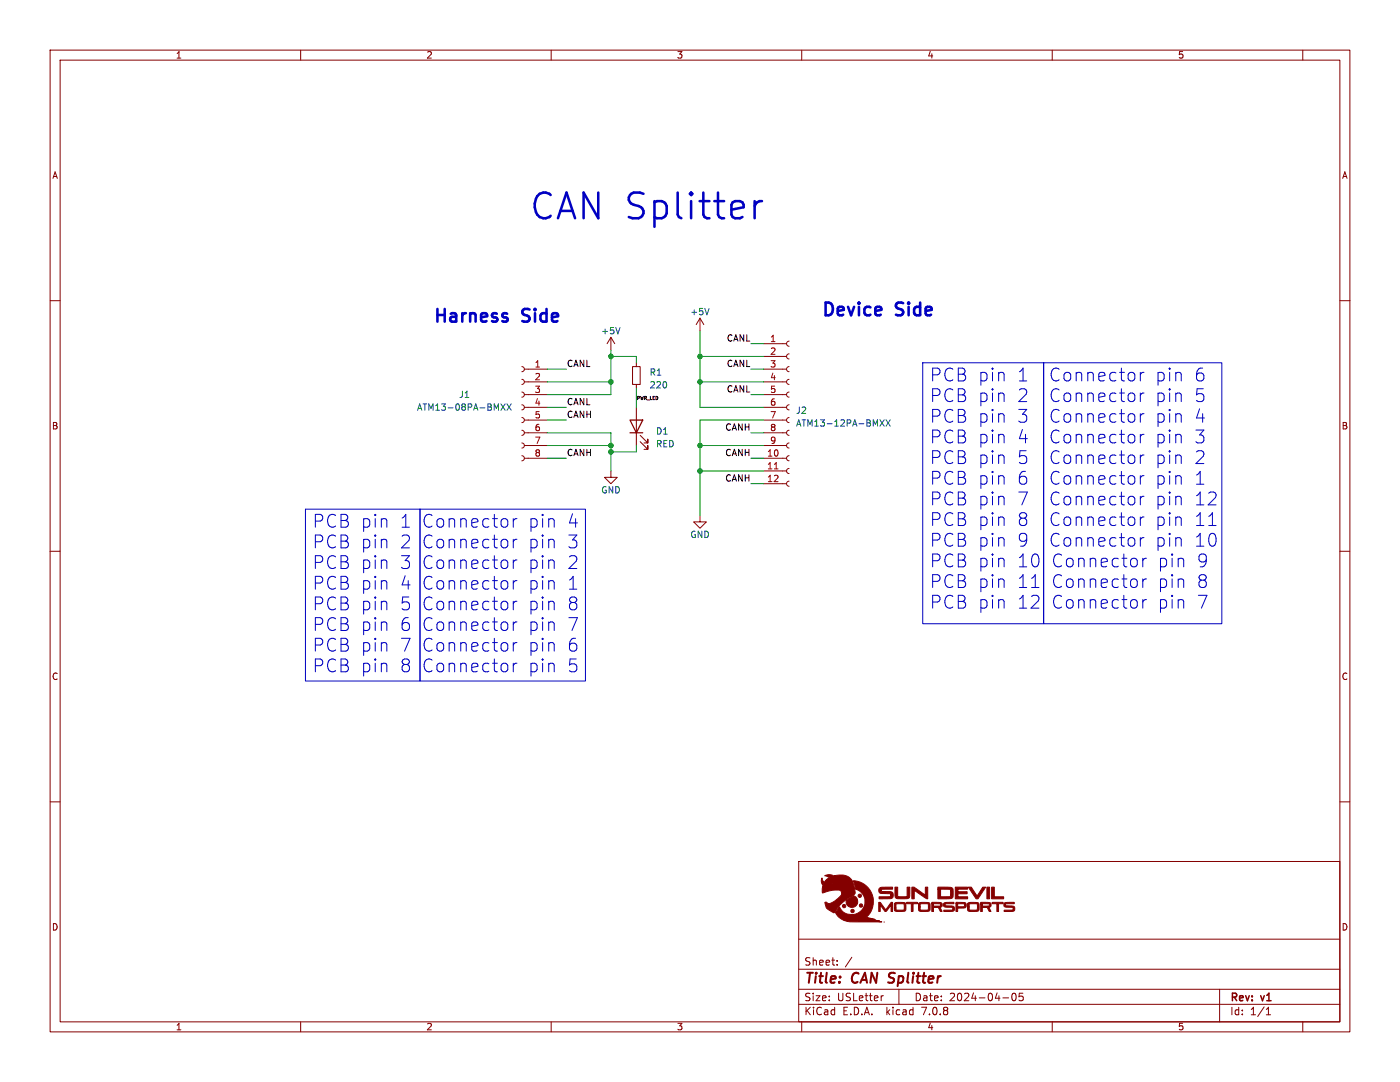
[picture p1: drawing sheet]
<svg xmlns="http://www.w3.org/2000/svg" width="279mm" height="216mm" viewBox="0 0 279 216" stroke-linecap="round" stroke-linejoin="round" font-family="sans-serif">
<g fill="none" stroke="#840000" stroke-width=".2">
<path d="M10 10h259.4v195.9h-259.4zM12 12h255.4v191.9h-255.4zM60 10v2M110 10v2M160 10v2M210 10v2M260 10v2M10 60h2M267.4 60h2M104.1 78.2l.4 .2 .1 .4-.1 .3-.4 .1M104.1 75.7l.4 .1 .1 .4-.1 .4-.4 .1M104.1 73.2l.4 .1 .1 .4-.1 .3-.4 .2"/>
<path d="M104.6 78.7h4.6M104.6 76.2h4.6M104.6 73.7h4.6M121.9 67.3l-.7 1.3M121.9 67.3v2.6M121.9 67.3l.8 1.3M126.2 73.2h1.6v3.5h-1.6zM127 72.4v.8M127 76.7v.8M139.7 63.5l-.8 1.3M139.7 63.5v2.5M139.7 63.5l.8 1.3"/>
<path d="M152.4 78.7h4.6M152.4 76.2h4.6M152.4 73.7h4.6M152.4 71.1h4.6M152.4 68.6h4.6M157.5 78.2l-.4 .2-.1 .3 .1 .4 .4 .1M157.5 75.7l-.4 .1-.1 .4 .1 .4 .4 .1M157.5 73.2l-.4 .1-.1 .3 .1 .4 .4 .2M157.5 70.6l-.4 .1-.1 .4 .1 .4 .4 .1M157.5 68.1l-.4 .1-.1 .4 .1 .3 .4 .2M104.1 90.9l.4 .2 .1 .4-.1 .3-.4 .1M104.1 88.4l.4 .1 .1 .4-.1 .4-.4 .1"/>
<path d="M104.1 85.9l.4 .1 .1 .4-.1 .3-.4 .2M104.1 83.3l.4 .2 .1 .3-.1 .4-.4 .1M104.1 80.8l.4 .1 .1 .4-.1 .4-.4 .1M104.6 91.4h4.6M104.6 88.9h4.6M104.6 86.4h4.6M104.6 83.8h4.6M104.6 81.3h4.6M121.9 94v1.3h1.3l-1.3 1.2-1.3-1.2h1.3M127 81.3v7.6M127.8 88.1l1.5 1.6v-.8v.8h-.8M127.8 86.9l1.5 1.5v-.8v.8h-.8"/>
<path d="M152.4 96.5h4.6M152.4 94h4.6M152.4 91.4h4.6M152.4 88.9h4.6M152.4 86.4h4.6M152.4 83.8h4.6M152.4 81.3h4.6M157.5 96l-.4 .1-.1 .4 .1 .4 .4 .1M157.5 93.5l-.4 .1-.1 .4 .1 .3 .4 .2M157.5 90.9l-.4 .2-.1 .3 .1 .4 .4 .1M157.5 88.4l-.4 .1-.1 .4 .1 .4 .4 .1M157.5 85.9l-.4 .1-.1 .3 .1 .4 .4 .2"/>
<path d="M157.5 83.3l-.4 .1-.1 .4 .1 .4 .4 .1M157.5 80.8l-.4 .1-.1 .4 .1 .3 .4 .2M10 110h2M139.7 102.9v1.2h1.3l-1.3 1.3-1.3-1.3h1.3M267.4 110h2M10 160h2M267.4 160h2M159.4 171.9h108v32h-108zM159.4 197.4h108M159.4 193.4h108M159.4 187.4h108M167.1 192.4v.2"/>
<path d="M167.1 191.7v.1M170 191l-1.3 1.9M176.3 198.7l-.3 .1M179.4 197.4v3M200.1 199.1h1.2M202.1 198.3l.2-.1a.8 .8 0 0 1 .5 .7 .8 .8 0 0 1-.5 .8l-.2-.2-.2-.4zM204.1 198.2h-.7v.7l.2-.1h.5l.1 .2-.1 .5-.2 .2-.5-.2M243.4 197.4v6.5M60 203.9v2M110 203.9v2M159.4 200.4h108M160 203.9v2"/>
<path d="M210 203.9v2M252.7 202.5h.9M252.7 201.4l.4-.4v1.5M260 203.9v2"/>
</g>
<g fill="#840000" stroke="#840000" stroke-width=".2">
<path d="M170.3 175.7a4.2 4.2 0 0 1 3.8 2.8 4.2 4.2 0 0 1-1.2 4.5l1.7 .5-1.9-.1 2.8 .4-2.9-.1 3.4 .2-2.9 .1a14.8 14.8 0 0 1-4.6-.3l3.7-.1-3.7 .1-.7-.4-.6-.5-.5-.7 .8-1.2a2.64 2.64 0 0 0 4.2 1 2.64 2.64 0 0 0-.5-4.3 .58 .58 0 0 1-.6-.8z"/>
<path d="M164.6 174.7a1.93 1.93 0 0 1 2.4 .6l-.5-.5a2.81 2.81 0 0 1 4 2.4 1.23 1.23 0 0 1-.8 1.9 6.7 6.7 0 0 0-3.1 2.9l-.1 .1a2 2 0 0 1-1.9-2l.3-.1a.93 .93 0 0 0 1.4 0l1-.8a1.01 1.01 0 0 0 .6-1.3l-.1-.1a5 5 0 0 0-3.7 .4 2.53 2.53 0 0 1 1.3-2.9l.7 1-.1-.1a1.72 1.72 0 0 0-1.4-1.5z"/>
<path d="M175.4 180.1h.3l1.1 1.4 1-1.4h.3v1.8h-.3v-1.3a2.31 2.31 0 0 1-1.2 1.3l-.9-1.3v1.3h-.3z"/>
<path d="M178.5 180.3l.3-.2h.7a1.04 1.04 0 0 1 1.3 .3v.1a1.05 1.05 0 0 1-.4 1.3h-1.6a.44 .44 0 0 1-.3-.6h.3l.1 .4h1a.41 .41 0 0 0 .5 0 .41 .41 0 0 0 .1-.5v-.5a.28 .28 0 0 0-.2-.3 .28 .28 0 0 0-.3 0l-1.1 .1-.1 .8h-.3z"/>
<path d="M180.9 180.1h2.2v.2h-.9v1.6h-.3v-1.6h-1z"/>
<path d="M183.3 180.3l.3-.2h.7a1.05 1.05 0 0 1 1.3 .3v.1a1.05 1.05 0 0 1-.3 1.3h-1.7a.59 .59 0 0 1-.3-.8h.3l.1 .6h1a.41 .41 0 0 0 .5 0 .41 .41 0 0 0 .1-.5v-.5a.28 .28 0 0 0-.2-.3 .28 .28 0 0 0-.3 0l-1.1 .1-.1 .6h-.3z"/>
<path d="M186 180.1h1.3a.57 .57 0 0 1 .7 .3 .57 .57 0 0 1-.3 .7l.3 .8h-.3l-.4-.8h-1v.8h-.3v-1.6h.3v.5h1.2a.22 .22 0 0 0 .2-.3 .22 .22 0 0 0-.2-.2h-1.5z"/>
<path d="M188.4 180.2l.5-.1h1.5v.2h-1.5a.2 .2 0 0 0-.3 .2 .2 .2 0 0 0 .2 .2l.9 .1a.58 .58 0 0 1 .8 .5 .58 .58 0 0 1-.8 .6h-1.3v-.3h.8a.83 .83 0 0 0 .9-.1 .38 .38 0 0 0-.1-.5 .38 .38 0 0 0-.5 0l-1-.1-.2-.2z"/>
<path d="M190.8 180.1h1.1a.63 .63 0 0 1 .9 .5 .63 .63 0 0 1-.8 .6h-.9v.7h-.3v-1.6h.3v.6h.9a.34 .34 0 0 0 .5-.2 .34 .34 0 0 0-.5-.4h-1.2z"/>
<path d="M193.1 180.3l.3-.2h.7a1.05 1.05 0 0 1 1.3 .3v.1a1.05 1.05 0 0 1-.4 1.3h-1.6a.59 .59 0 0 1-.3-.8h.3l.1 .6h1a.41 .41 0 0 0 .5 0 .41 .41 0 0 0 .1-.5v-.5a.28 .28 0 0 0-.2-.3 .28 .28 0 0 0-.3 0l-1.1 .1-.1 .6h-.3z"/>
<path d="M195.7 180.1h1.4a.57 .57 0 0 1 .7 .3 .57 .57 0 0 1-.4 .7l.4 .8h-.4l-.4-.8h-1v.8h-.3v-1.6h.3v.5h1.3a.22 .22 0 0 0 .2-.3 .22 .22 0 0 0-.3-.2h-1.5z"/>
<path d="M198 180.1h2.2v.2h-.9v1.6h-.4v-1.6h-.9z"/>
<path d="M200.4 180.2l.5-.1h1.5v.2h-1.5a.2 .2 0 0 0-.2 .2 .2 .2 0 0 0 .2 .2l.8 .1a.58 .58 0 0 1 .8 .5 .58 .58 0 0 1-.7 .6h-1.4v-.3h.8a.83 .83 0 0 0 1-.1 .38 .38 0 0 0-.1-.5 .38 .38 0 0 0-.5 0l-1.1-.1-.1-.2z"/>
<path d="M169 179.6l1-.6a.69 .69 0 0 1 .8-.1 .69 .69 0 0 1 .4 .8 1.13 1.13 0 0 1-1.2 1.4 1.13 1.13 0 0 1-1-1.5z"/>
<path d="M175.5 177.2l.5-.2h2.1v.4l-2.2 .1v.4h1.3a.78 .78 0 0 1 1.1 .7 .78 .78 0 0 1-1.1 .7l-1.8 .1v-.5h1.6a.47 .47 0 0 0 .7-.1v-.3a.89 .89 0 0 0-1-.2h-1a.63 .63 0 0 1-.2-1.1z"/>
<path d="M178.6 177h.5v1.9h1.9v-1.9h.6v1.3a.72 .72 0 0 1-.4 1h-1.5a.79 .79 0 0 1-.9-.1 .79 .79 0 0 1-.2-.9z"/>
<path d="M182 177h.4l2.3 1.6v-1.6h.5v2.3l-.5-.1-2.2-1.5-.1 1.6h-.4z"/>
<path d="M187.2 177l2.7 .1a1.87 1.87 0 0 1 .2 2.1l-.6 .1h-2.3v-1.9h.5v1.5h1.9l.1-.7a.5 .5 0 0 0-.1-.7l-2.4-.1z"/>
<path d="M190.6 177h2.5v.4h-1.9v.5h1.8v.4h-1.8v.6h1.9v.4h-2.5z"/>
<path d="M193.2 177h.6l1.2 1.8 1.1-1.8h.6l-1.5 2.3h-.4z"/>
<path d="M197 177h.5v2.3h-.5z"/>
<path d="M197.9 177h.5v1.9h1.9v.4h-2.4z"/>
<path d="M164 175.2l.2 .5a.47 .47 0 0 1-.1 .8l-.2-.8z"/>
<circle cx="170.1" cy="181.8" r=".33"/>
<circle cx="168.5" cy="180.8" r=".34"/>
<circle cx="171.8" cy="180.7" r=".33"/>
<circle cx="171.6" cy="178.7" r=".33"/>
</g>
<path d="M154.5 93.6h.8" fill="none" stroke="#a90000" stroke-width=".2"/>
<path d="M123.7 65.3l-.4 1.3M141.5 61.5l-.4 1.3M100 80.6l.8 1.3M100.8 80.6l-.8 1.3M101.2 80.6l.8 1.3M102 80.6l-.8 1.3M175.6 83.8l.9 1.2M176.5 83.8l-.9 1.2M176.8 83.8l.9 1.2M177.7 83.8l-.9 1.2" fill="none" stroke="#006464" stroke-width=".2"/>
<path d="M125.7 83.8h2.6l-1.3 2.6zM125.7 86.4h2.6" fill="none" stroke="#840000" stroke-width=".25"/>
<g fill="none" stroke="#0000c2" stroke-width=".2">
<path d="M184.1 72.4h24.2v52.1h-24.2zM208.3 72.4h35.5v52.1h-35.5zM227.6 74.3v1.7M227.6 78.4v1.7M228.3 74.3a.65 .65 0 0 0-.7 .5M228.3 78.4a.65 .65 0 0 0-.7 .5M227.6 82.5v1.8M227.6 86.7v1.7M227.6 90.8v1.7M227.6 94.9v1.7M227.6 99v1.7M228.3 82.5a.65 .65 0 0 0-.7 .5"/>
<path d="M228.3 86.7a.65 .65 0 0 0-.7 .5M228.3 90.8a.65 .65 0 0 0-.7 .5M228.3 94.9a.65 .65 0 0 0-.7 .5M228.3 99a.65 .65 0 0 0-.7 .5M61 101.6h22.8v34.3h-22.8zM83.8 101.6h33v34.3h-33zM102.4 103.5v1.7M102.4 107.6v1.7M102.4 111.7v1.7M102.4 115.9v1.7M102.4 120v1.7M103.2 103.5a.65 .65 0 0 0-.8 .5"/>
<path d="M103.2 107.6a.65 .65 0 0 0-.8 .5M103.2 111.7a.65 .65 0 0 0-.8 .5M103.2 115.9a.65 .65 0 0 0-.8 .4M103.2 120a.65 .65 0 0 0-.8 .5M205.9 117.2h1.4M227.6 103.2v1.7M227.6 107.3v1.7M228.1 111.4v1.7M228.1 115.5v1.7M228.1 119.6v1.7M228.3 103.2a.65 .65 0 0 0-.7 .4M228.3 107.3a.65 .65 0 0 0-.7 .5"/>
<path d="M228.8 111.4a.65 .65 0 0 0-.7 .5M228.8 115.5a.65 .65 0 0 0-.7 .5M228.8 119.6a.65 .65 0 0 0-.7 .5M241.2 104.9h1.5M102.4 124.1v1.7M102.4 128.2v1.7M102.4 132.3v1.7M103.2 124.1a.65 .65 0 0 0-.8 .5M103.2 128.2a.65 .65 0 0 0-.8 .5M103.2 132.3a.65 .65 0 0 0-.8 .5"/>
</g>
<path d="M151.6 40.1h.5" fill="none" stroke="#0000c2" stroke-width=".51"/>
<g fill="none" stroke="#009600" stroke-width=".2">
<path d="M109.2 73.7h3.8M109.2 76.2h12.7M121.9 69.9v8.8h-12.7M121.9 71.1h5.1v1.3M127 77.5v3.8M139.7 66v15.3h12.7M139.7 71.1h12.7M139.7 76.2h12.7M149.9 73.7h2.5M149.9 78.7h2.5M149.9 68.6h2.5M109.2 81.3h3.8"/>
<path d="M109.2 86.4h12.7v7.6M109.2 91.4h3.8M109.2 88.9h12.7M109.2 83.8h3.8M127 88.9v1.3h-5.1M139.7 94h12.7M139.7 88.9h12.7M149.9 91.4h2.5M149.9 96.5h2.5M149.9 86.4h2.5M152.4 83.8h-12.7v19.1"/>
</g>
<g fill="#009600" stroke="#009600" stroke-width=".2">
<circle cx="139.7" cy="88.9" r=".46"/>
<circle cx="139.7" cy="94" r=".46"/>
<circle cx="121.9" cy="90.2" r=".46"/>
<circle cx="139.7" cy="76.2" r=".46"/>
<circle cx="121.9" cy="76.2" r=".46"/>
<circle cx="121.9" cy="71.1" r=".46"/>
<circle cx="121.9" cy="88.9" r=".46"/>
<circle cx="139.7" cy="71.1" r=".46"/>
</g>
<text font-size="7.1" fill="#0000c2" x="105.4" y="44.2">CAN Splitter</text>
<g font-size="3.6" fill="#0000c2">
<text x="185.4" y="76.3">PCB pin</text>
<text x="202.7" y="76.3">1</text>
<text x="209" y="76.3">Connector</text>
<text x="230.1" y="76.3">pin</text>
<text x="237.9" y="76.3">6</text>
<text x="185.4" y="80.5">PCB pin</text>
<text x="202.7" y="80.5">2</text>
<text x="209" y="80.5">Connector</text>
<text x="230.1" y="80.5">pin</text>
<text x="237.9" y="80.5">5</text>
<text x="185.4" y="84.6">PCB pin</text>
<text x="185.4" y="88.7">PCB pin</text>
<text x="202.7" y="84.6">3</text>
<text x="202.7" y="88.7">4</text>
<text x="209" y="84.6">Connector</text>
<text x="209" y="88.7">Connector</text>
<text x="230.1" y="84.6">pin</text>
<text x="230.1" y="88.7">pin</text>
<text x="237.9" y="84.6">4</text>
<text x="237.9" y="88.7">3</text>
<text x="185.4" y="92.8">PCB pin</text>
<text x="202.7" y="92.8">5</text>
<text x="209" y="92.8">Connector</text>
<text x="230.1" y="92.8">pin</text>
<text x="237.9" y="92.8">2</text>
<text x="185.4" y="96.9">PCB pin</text>
<text x="185.4" y="101.1">PCB pin</text>
<text x="202.7" y="96.9">6</text>
<text x="202.7" y="101.1">7</text>
<text x="209" y="96.9">Connector</text>
<text x="209" y="101.1">Connector</text>
<text x="230.1" y="96.9">pin</text>
<text x="230.1" y="101.1">pin</text>
<text x="237.9" y="96.9">1</text>
<text x="237.9" y="101.1">12</text>
<text x="62.2" y="105.5">PCB pin</text>
<text x="79.6" y="105.5">1</text>
<text x="83.9" y="105.5">Connector</text>
<text x="105" y="105.5">pin</text>
<text x="112.8" y="105.5">4</text>
<text x="185.4" y="105.2">PCB pin</text>
<text x="202.7" y="105.2">8</text>
<text x="209" y="105.2">Connector</text>
<text x="230.1" y="105.2">pin</text>
<text x="237.9" y="105.2">11</text>
<text x="62.2" y="109.6">PCB pin</text>
<text x="62.2" y="113.8">PCB pin</text>
<text x="79.6" y="109.6">2</text>
<text x="79.6" y="113.8">3</text>
<text x="83.9" y="109.6">Connector</text>
<text x="83.9" y="113.8">Connector</text>
<text x="105" y="109.6">pin</text>
<text x="105" y="113.8">pin</text>
<text x="112.8" y="109.6">3</text>
<text x="112.8" y="113.8">2</text>
<text x="185.4" y="109.3">PCB pin</text>
<text x="185.4" y="113.4">PCB pin</text>
<text x="202.7" y="109.3">9</text>
<text x="202.7" y="113.4">10</text>
<text x="209" y="109.3">Connector</text>
<text x="209.5" y="113.4">Connector</text>
<text x="230.1" y="109.3">pin</text>
<text x="230.7" y="113.4">pin</text>
<text x="237.9" y="109.3">10</text>
<text x="238.4" y="113.4">9</text>
<text x="62.2" y="117.9">PCB pin</text>
<text x="79.6" y="117.9">4</text>
<text x="83.9" y="117.9">Connector</text>
<text x="105" y="117.9">pin</text>
<text x="112.8" y="117.9">1</text>
<text x="185.4" y="117.5">PCB pin</text>
<text x="202.7" y="117.5">11</text>
<text x="209.5" y="117.5">Connector</text>
<text x="230.7" y="117.5">pin</text>
<text x="238.4" y="117.5">8</text>
<text x="62.2" y="122">PCB pin</text>
<text x="79.6" y="122">5</text>
<text x="83.9" y="122">Connector</text>
<text x="105" y="122">pin</text>
<text x="112.8" y="122">8</text>
<text x="185.4" y="121.7">PCB pin</text>
<text x="202.7" y="121.7">12</text>
<text x="209.5" y="121.7">Connector</text>
<text x="230.7" y="121.7">pin</text>
<text x="238.4" y="121.7">7</text>
<text x="62.2" y="126.1">PCB pin</text>
<text x="62.2" y="130.2">PCB pin</text>
<text x="79.6" y="126.1">6</text>
<text x="79.6" y="130.2">7</text>
<text x="83.9" y="126.1">Connector</text>
<text x="83.9" y="130.2">Connector</text>
<text x="105" y="126.1">pin</text>
<text x="105" y="130.2">pin</text>
<text x="112.8" y="126.1">7</text>
<text x="112.8" y="130.2">6</text>
<text x="62.2" y="134.4">PCB pin</text>
<text x="79.6" y="134.4">8</text>
<text x="83.9" y="134.4">Connector</text>
<text x="105" y="134.4">pin</text>
<text x="112.8" y="134.4">5</text>
</g>
<g font-size="3.5" fill="#0000c2">
<text x="86.4" y="64.5">Harness</text>
<text x="104.4" y="64.5">Side</text>
<text x="163.8" y="63.3">Device</text>
<text x="179" y="63.3">Side</text>
</g>
<g font-size="2.8" fill="#840000">
<text x="160.4" y="196.8">Title:</text>
<text x="170.1" y="196.8">CAN Splitter</text>
</g>
<g font-size="2.1" fill="#840000">
<text x="160.4" y="192.9">Sheet:</text>
<text x="160.4" y="202.8">KiCad</text>
<text x="160.4" y="200">Size:</text>
<text x="167.1" y="200">USLetter</text>
<text x="168.1" y="202.8">E.D.A.</text>
<text x="177" y="202.8">kicad</text>
<text x="182.4" y="200">Date:</text>
<text x="184.2" y="202.8">7.0.8</text>
<text x="189.4" y="200">2024-04-05</text>
<text x="245.4" y="200.2">Rev:</text>
<text x="245.4" y="202.8">Id:</text>
<text x="249.5" y="202.8">1/1</text>
<text x="251.8" y="200.2">v1</text>
</g>
<g font-size="1.8" fill="#840000">
<text x="35" y="11.9">1</text>
<text x="85" y="11.9">2</text>
<text x="135" y="11.9">3</text>
<text x="185" y="11.9">4</text>
<text x="235" y="11.9">5</text>
<text x="10.3" y="35.9">A</text>
<text x="267.7" y="35.9">A</text>
<text x="10.3" y="85.9">B</text>
<text x="267.7" y="85.9">B</text>
<text x="10.3" y="135.9">C</text>
<text x="267.7" y="135.9">C</text>
<text x="10.3" y="185.9">D</text>
<text x="267.7" y="185.9">D</text>
<text x="35" y="205.8">1</text>
<text x="85" y="205.8">2</text>
<text x="135" y="205.8">3</text>
<text x="185" y="205.8">4</text>
<text x="235" y="205.8">5</text>
</g>
<g font-size="1.8" fill="#006464">
<text x="137.7" y="63.1">+5V</text>
<text x="119.9" y="66.9">+5V</text>
<text x="129.5" y="75.2">R1</text>
<text x="129.5" y="77.7">220</text>
<text x="83.1" y="82.1">ATM13-08PA-BMXX</text>
<text x="91.5" y="79.6">J1</text>
<text x="158.8" y="82.8">J2</text>
<text x="130.8" y="86.9">D1</text>
<text x="130.8" y="89.4">RED</text>
<text x="158.8" y="85.3">ATM13-12PA-BMXX</text>
<text x="119.9" y="98.7">GND</text>
<text x="137.7" y="107.5">GND</text>
</g>
<g font-size="1.8" fill="#0f0f0f">
<text x="144.9" y="68.2">CANL</text>
<text x="113" y="73.3">CANL</text>
<text x="144.9" y="73.3">CANL</text>
<text x="113" y="80.9">CANL</text>
<text x="113" y="83.5">CANH</text>
<text x="144.9" y="78.4">CANL</text>
<text x="144.6" y="86">CANH</text>
<text x="113" y="91.1">CANH</text>
<text x="144.6" y="91.1">CANH</text>
<text x="144.6" y="96.2">CANH</text>
</g>
<g font-size="1.8" fill="#a90000">
<text x="153.6" y="68.3">1</text>
<text x="153.6" y="70.9">2</text>
<text x="106.6" y="73.4">1</text>
<text x="106.6" y="75.9">2</text>
<text x="153.6" y="73.4">3</text>
<text x="153.6" y="75.9">4</text>
<text x="106.6" y="78.5">3</text>
<text x="106.6" y="81">4</text>
<text x="106.6" y="83.6">5</text>
<text x="153.6" y="78.5">5</text>
<text x="153.6" y="81">6</text>
<text x="153.6" y="83.6">7</text>
<text x="106.6" y="86.1">6</text>
<text x="106.6" y="88.6">7</text>
<text x="153.6" y="86.1">8</text>
<text x="153.6" y="88.6">9</text>
<text x="106.6" y="91.2">8</text>
<text x="153" y="91.2">10</text>
<text x="153" y="93.7">11</text>
<text x="153" y="96.3">12</text>
</g>
<text font-size=".9" fill="#0f0f0f" x="127" y="79.8">PWR_LED</text>
</svg>
